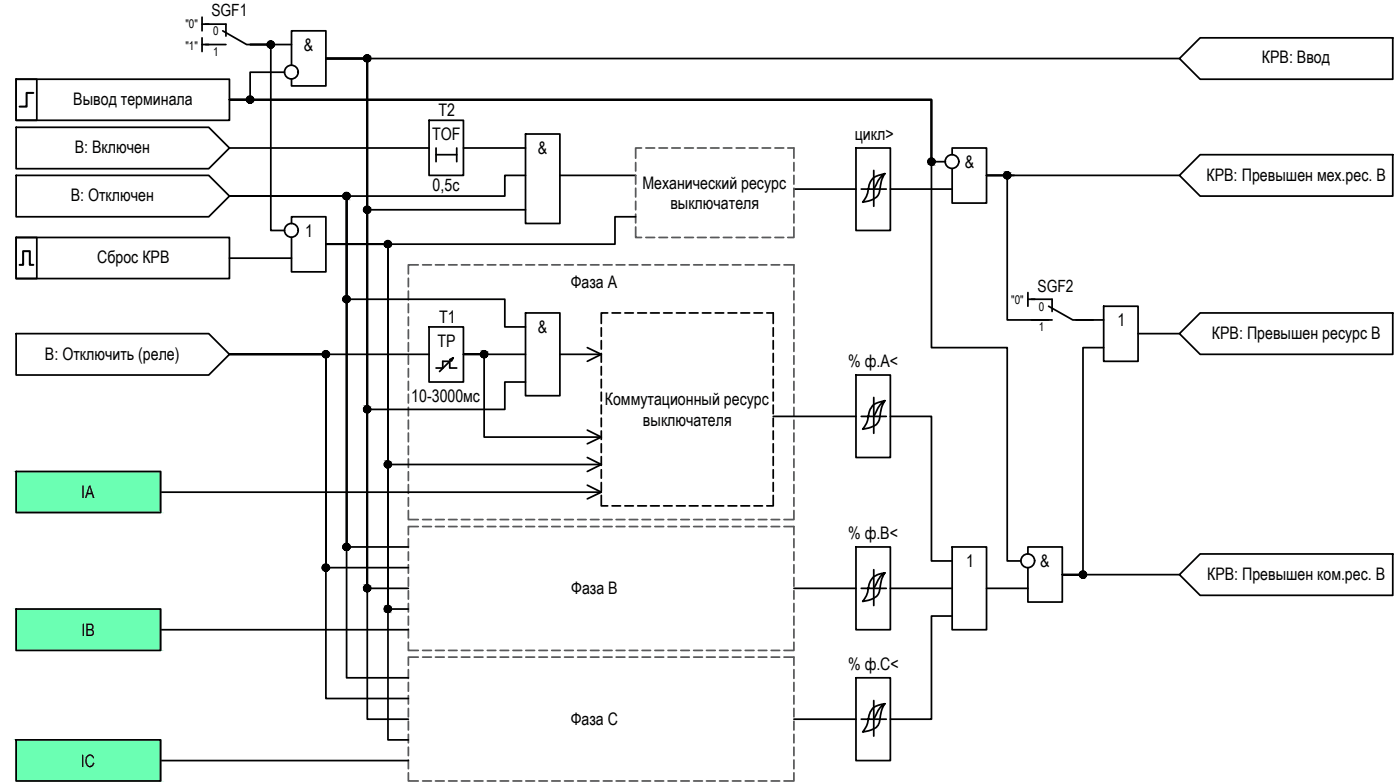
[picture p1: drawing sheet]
<svg xmlns="http://www.w3.org/2000/svg" width="203mm" height="114mm" viewBox="0 0 203 114" stroke-linecap="round" stroke-linejoin="round" font-family="sans-serif">
<!-- layer: 0 -->
<g fill="none" stroke="#58595b" stroke-width=".25">
<path d="M60.8 38.5h-1.5v1.3M61.4 38.5h1.3M63.3 38.5h1.2M65.2 38.5h1.2M67 38.5h1.3M68.9 38.5h1.3M70.8 38.5h1.2M72.7 38.5h1.2M74.5 38.5h1.3M76.4 38.5h1.3M78.3 38.5h1.2M80.2 38.5h1.2"/>
<path d="M82 38.5h1.3M83.9 38.5h1.2M85.8 38.5h1.2M87.6 38.5h1.3M89.5 38.5h1.3M91.4 38.5h1.2M92.3 33v1.5h.9M92.3 23.6v1.2M92.3 25.5v1.2M92.3 27.3v1.3M92.3 29.2v1.3M92.3 31.1v1.3"/>
<path d="M93.2 21.5h-.9v1.5M93.3 38.5h1.2M93.8 34.5h1.3M93.8 21.5h1.3M95.1 38.5h1.3M95.7 34.5h1.3M95.7 21.5h1.3M97 38.5h1.3M97.6 34.5h1.2M97.6 21.5h1.2M98.9 38.5h1.2M99.5 34.5h1.2"/>
<path d="M99.5 21.5h1.2M100.8 38.5h1.2M101.3 34.5h1.3M101.3 21.5h1.3M102.6 38.5h1.3M103.2 34.5h1.3M103.2 21.5h1.3M104.5 38.5h1.3M105.1 34.5h1.2M105.1 21.5h1.2M106.4 38.5h1.2M106.9 34.5h1.3"/>
<path d="M106.9 21.5h1.3M108.3 38.5h1.2M108.9 34.5h1.2M108.9 21.5h1.2M110.2 38.5h1.2M110.7 34.5h1.2M110.7 21.5h1.2M112 38.5h1.3M112.6 34.5h1.2M112.6 21.5h1.2M113.9 38.5h1.4v1.3M114.4 21.5h.9v1.5"/>
<path d="M115.3 33v1.5h-.9M115.3 23.6v1.2M115.3 25.5v1.2M115.3 27.3v1.3M115.3 29.2v1.3M115.3 31.1v1.3M59.3 40.4v1.2M59.3 42.3v1.3M59.3 44.1v1.3M59.3 46.1v1.2M59.3 47.9v1.3M59.3 49.8v1.2"/>
<path d="M59.3 51.7v1.2M59.3 53.5v1.3M59.3 55.4v1.3M59.3 57.3v1.2M59.3 59.2v1.2M115.3 40.4v1.2M115.3 42.3v1.3M115.3 44.1v1.3M115.3 46.1v1.2M115.3 47.9v1.3M115.3 49.8v1.2M115.3 51.7v1.2"/>
<path d="M115.3 53.5v1.3M115.3 55.4v1.3M115.3 57.3v1.2M115.3 59.2v1.2M59.3 74.2v1.3h1.5M59.3 61v1.3M59.3 62.9v1.3M59.3 64.8v1.2M59.3 66.7v1.2M59.3 68.5v1.3M59.3 70.4v1.3M59.3 72.3v1.2"/>
<path d="M59.3 78.3v1.2M60.8 76.5h-1.5v1.2M61.4 75.5h1.3M61.4 76.5h1.3M63.3 75.5h1.2M63.3 76.5h1.2M65.2 75.5h1.2M65.2 76.5h1.2M67 75.5h1.3M67 76.5h1.3M68.9 75.5h1.3M68.9 76.5h1.3"/>
<path d="M70.8 75.5h1.2M70.8 76.5h1.2M72.7 75.5h1.2M72.7 76.5h1.2M74.5 75.5h1.3M74.5 76.5h1.3M76.4 75.5h1.3M76.4 76.5h1.3M78.3 75.5h1.2M78.3 76.5h1.2M80.2 75.5h1.2M80.2 76.5h1.2"/>
<path d="M82 75.5h1.3M82 76.5h1.3M83.9 75.5h1.2M83.9 76.5h1.2M85.8 75.5h1.2M85.8 76.5h1.2M87.6 75.5h1.3M87.6 76.5h1.3M89.5 75.5h1.3M89.5 76.5h1.3M91.4 75.5h1.2M91.4 76.5h1.2"/>
<path d="M93.3 75.5h1.2M93.3 76.5h1.2M95.1 75.5h1.3M95.1 76.5h1.3M97 75.5h1.3M97 76.5h1.3M98.9 75.5h1.2M98.9 76.5h1.2M100.8 75.5h1.2M100.8 76.5h1.2M102.6 75.5h1.3M102.6 76.5h1.3"/>
<path d="M104.5 75.5h1.3M104.5 76.5h1.3M106.4 75.5h1.2M106.4 76.5h1.2M108.3 75.5h1.2M108.3 76.5h1.2M110.2 75.5h1.2M110.2 76.5h1.2M112 75.5h1.3M112 76.5h1.3M113.9 76.5h1.4v1.2M115.3 74.2v1.3h-1.4"/>
<path d="M115.3 61v1.3M115.3 62.9v1.3M115.3 64.8v1.2M115.3 66.7v1.2M115.3 68.5v1.3M115.3 70.4v1.3M115.3 72.3v1.2M115.3 78.3v1.2M59.3 93.3v1.2h1.5M59.3 80.2v1.2M59.3 82v1.3M59.3 83.9v1.3"/>
<path d="M59.3 85.8v1.2M59.3 87.7v1.2M59.3 89.5v1.3M59.3 91.4v1.3M59.3 97.3v1.2M59.3 99.1v1.3M60.8 95.5h-1.5v1.1M61.4 94.5h1.3M61.4 95.5h1.3M63.3 94.5h1.2M63.3 95.5h1.2M65.2 94.5h1.2"/>
<path d="M65.2 95.5h1.2M67 94.5h1.3M67 95.5h1.3M68.9 94.5h1.3M68.9 95.5h1.3M70.8 94.5h1.2M70.8 95.5h1.2M72.7 94.5h1.2M72.7 95.5h1.2M74.5 94.5h1.3M74.5 95.5h1.3M76.4 94.5h1.3"/>
<path d="M76.4 95.5h1.3M78.3 94.5h1.2M78.3 95.5h1.2M80.2 94.5h1.2M80.2 95.5h1.2M82 94.5h1.3M82 95.5h1.3M83.9 94.5h1.2M83.9 95.5h1.2M85.8 94.5h1.2M85.8 95.5h1.2M87.6 94.5h1.3"/>
<path d="M87.6 95.5h1.3M89.5 94.5h1.3M89.5 95.5h1.3M91.4 94.5h1.2M91.4 95.5h1.2M93.3 94.5h1.2M93.3 95.5h1.2M95.1 94.5h1.3M95.1 95.5h1.3M97 94.5h1.3M97 95.5h1.3M98.9 94.5h1.2"/>
<path d="M98.9 95.5h1.2M100.8 94.5h1.2M100.8 95.5h1.2M102.6 94.5h1.3M102.6 95.5h1.3M104.5 94.5h1.3M104.5 95.5h1.3M106.4 94.5h1.2M106.4 95.5h1.2M108.3 94.5h1.2M108.3 95.5h1.2M110.2 94.5h1.2"/>
<path d="M110.2 95.5h1.2M112 94.5h1.3M112 95.5h1.3M113.9 95.5h1.4v1.1M115.3 93.3v1.2h-1.4M115.3 80.2v1.2M115.3 82v1.3M115.3 83.9v1.3M115.3 85.8v1.2M115.3 87.7v1.2M115.3 89.5v1.3M115.3 91.4v1.3"/>
<path d="M115.3 97.3v1.2M115.3 99.1v1.3M59.3 112.3v1.1h1.5M59.3 101v1.3M59.3 102.9v1.2M59.3 104.8v1.2M59.3 106.7v1.2M59.3 108.5v1.3M59.3 110.4v1.3M61.4 113.4h1.3M63.3 113.4h1.2M65.2 113.4h1.2"/>
<path d="M67 113.4h1.3M68.9 113.4h1.3M70.8 113.4h1.2M72.7 113.4h1.2M74.5 113.4h1.3M76.4 113.4h1.3M78.3 113.4h1.2M80.2 113.4h1.2M82 113.4h1.3M83.9 113.4h1.2M85.8 113.4h1.2M87.6 113.4h1.3"/>
<path d="M89.5 113.4h1.3M91.4 113.4h1.2M93.3 113.4h1.2M95.1 113.4h1.3M97 113.4h1.3M98.9 113.4h1.2M100.8 113.4h1.2M102.6 113.4h1.3M104.5 113.4h1.3M106.4 113.4h1.2M108.3 113.4h1.2M110.2 113.4h1.2"/>
<path d="M112 113.4h1.3M115.3 112.3v1.1h-1.4M115.3 101v1.3M115.3 102.9v1.2M115.3 104.8v1.2M115.3 106.7v1.2M115.3 108.5v1.3M115.3 110.4v1.3"/>
</g>
<g fill="none" stroke="#000" stroke-width=".25">
<path d="M2.3 11.5h3v6h-3zM2.3 11.5h31v6h-31zM29.4 2.5v2M29.4 5.5v2M29.4 3.5h.9M29.4 6.5h.9M41.3 10.5h-5v4h-3M42.3 9.5v-5h5v8h-5v-1M42.3 6.5h-6h3v27h2M62.3 17.5h5v8h-5zM76.3 19.5h5v13h-5zM171.3 8.5h-124h6.1v51h19.9v-4h3"/>
<path d="M2.3 34.5h3v6h-3zM33.3 21.5h29M33.3 37.5h9M42.3 32.5v-1h5v8h-5v-5M53.4 30.5h22.9M63.3 21.5v2M63.3 22.5h3.1M66.4 21.5v2M67.3 21.5h9M76.3 25.5h-3v3h-40h17v15h23v4h3M81.3 25.5h11M92.3 31.5h-3v4h-42h9.1v32h30.9"/>
<path d="M115.3 27.5h9M124.3 21.5h5v12h-5zM126.9 24.8v5.2M126.9 27.5h1.8M128.5 25.2l-.4 .8-.3 1.6a1.8 1.8 0 0 1-1.6 1.6l-.9 .2a5 5 0 0 0 1-2.7 1.89 1.89 0 0 1 1.8-1.3l.4-.2-.6 .6-1 1.7h-1.8M129.3 27.5h9M137.3 23.5h-2v-9h-102h102v36h11v31h2M138.3 22.5v-1h5v8h-5v-5M171.3 25.5h-28h3v21h6M33.3 51.5h29M62.3 47.5h5v8h-5zM63.3 53.5h1v-1h1v1h1.1"/>
<path d="M65.3 52.2l.5-.2-.2 .4M65.8 52l-1.9 2M76.3 45.5h5v12h-5zM76.3 51.5h-9h3v12h17M81.3 51.5h6M85.3 50.5l2 1-2 1M87.3 47.6v1.2M87.3 49.5v1.2M87.3 51.3v1.3M87.3 53.2v1.3M87.3 55.1v1.2M87.3 57v1.2"/>
<path d="M87.3 58.8v1.3M88.3 45.5h-1v1.5M88.9 45.5h1.2M90.8 45.5h1.2M92.6 45.5h1.3M94.5 45.5h1.3M96.4 45.5h1.2M98.3 45.5h1.2M100.1 45.5h1.3M102 45.5h1.3M103.9 45.5h1.2M105.8 45.5h1.2"/>
<path d="M107.6 45.5h1.3M109.5 45.5h1.3M111.4 45.5h.9v1.5M112.3 47.6v1.2M112.3 49.5v1.2M112.3 51.3v1.3M112.3 53.2v1.3M112.3 55.1v1.2M112.3 57v1.2M112.3 58.8v1.3M124.3 54.5h5v12h-5zM126.9 57.7v5.2"/>
<path d="M128.5 58.2l-.4 .8-.2 .9a2.08 2.08 0 0 1-.8 1.9l-.9 .4-.9 .1a4 4 0 0 0 1-2.4 1.94 1.94 0 0 1 1.8-1.6l.4-.1-.6 .6-1 1.7h-1.8M149.3 42.5v2M149.3 43.5h1M156.3 46.5h4M160.3 44.5h5v8h-5zM160.3 50.5h-3v33h-3h17M165.3 48.5h6M2.3 68.5h21v6h-21zM23.3 71.5h64M59.3 79.5h-9v-51h-17h17v70h9M85.3 66.5l2 1-2 1M85.3 62.5l2 1-2 1"/>
<path d="M85.3 70.5l2 1-2 1M87.3 72v1.5h1M87.3 60.7v1.3M87.3 62.6v1.2M87.3 64.5v1.2M87.3 66.3v1.3M87.3 68.2v1.3M87.3 70.1v1.3M88.9 73.5h1.2M90.8 73.5h1.2M92.6 73.5h1.3M94.5 73.5h1.3"/>
<path d="M96.4 73.5h1.2M98.3 73.5h1.2M100.1 73.5h1.3M102 73.5h1.3M103.9 73.5h1.2M105.8 73.5h1.2M107.6 73.5h1.3M109.5 73.5h1.3M112.3 72v1.5h-.9M112.3 60.5h12M112.3 60.7v1.3M112.3 62.6v1.2"/>
<path d="M112.3 64.5v1.2M112.3 66.3v1.3M112.3 68.2v1.3M112.3 70.1v1.3M124.3 79.5h5v12h-5zM126.9 60.5h1.8M129.3 60.5h6v21h3M138.3 79.5h5v12h-5zM2.3 88.5h21v6h-21zM23.3 91.5h36M59.3 85.5h-5.9v-77h-6.1h6.1v96h5.9M59.3 88.5h-2.9v-53h-9.1h9.1v72h2.9"/>
<path d="M59.3 82.5h-12v-31h-14h14v50h12M115.3 85.5h9M124.3 98.5h5v12h-5zM126.9 82.8v5.2M126.9 85.5h1.8M128.5 83.2l-.4 .8-.3 1.5a1.8 1.8 0 0 1-1.6 1.7l-.9 .2a4.3 4.3 0 0 0 1-2.5 2.23 2.23 0 0 1 2.2-1.7l-.6 .6-1 1.7h-1.8M129.3 85.5h9M138.3 89.5h-3v15h-6M143.3 85.5h6M149.3 80.5v-1h5v8h-5v-5M2.3 107.5h21v5.9h-21zM23.3 110.5h36"/>
<path d="M115.3 104.5h9M126.9 101.8v5.1M126.9 104.5h1.8M128.5 102.2l-.4 .8-.3 1.6a1.81 1.81 0 0 1-1.6 1.6l-.9 .1a4 4 0 0 0 1-2.4 1.94 1.94 0 0 1 1.8-1.6l.4-.1-.6 .6-1 1.7h-1.8"/>
<circle cx="36.3" cy="14.4" r=".49"/>
<circle cx="39.3" cy="6.4" r=".49"/>
<circle cx="42.3" cy="10.5" r=".99"/>
<circle cx="53.3" cy="8.5" r=".49"/>
<circle cx="42.3" cy="33.5" r=".99"/>
<circle cx="50.3" cy="28.5" r=".49"/>
<circle cx="53.3" cy="30.5" r=".49"/>
<circle cx="56.3" cy="35.4" r=".49"/>
<circle cx="135.3" cy="23.5" r=".49"/>
<circle cx="138.3" cy="23.5" r=".99"/>
<circle cx="146.3" cy="25.5" r=".49"/>
<circle cx="47.3" cy="51.4" r=".49"/>
<circle cx="50.3" cy="43.4" r=".49"/>
<circle cx="53.3" cy="59.5" r=".49"/>
<circle cx="70.3" cy="51.4" r=".49"/>
<circle cx="50.3" cy="79.4" r=".49"/>
<circle cx="56.3" cy="67.5" r=".49"/>
<circle cx="47.3" cy="82.4" r=".49"/>
<circle cx="53.3" cy="85.4" r=".49"/>
<circle cx="56.3" cy="88.4" r=".49"/>
<circle cx="149.3" cy="81.5" r=".99"/>
<circle cx="157.3" cy="83.5" r=".49"/>
</g>
<g fill="#000" stroke="#000" stroke-width=".15">
<path d="M36.3 14h.1zM39.2 7h.3zM39.3 6h.1zM53 8.9h.7zM53.1 8.9h.5zM53.1 8h.5zM53.2 9h.2zM53.3 8h.1zM50.2 28.9h.3zM50.2 28h.3zM50.3 28h.1zM53.1 30.1h.6z"/>
<path d="M53.2 31h.2zM53.3 30h.1zM56.2 36h.2zM56.3 35h.1zM135.2 24h.2zM135.3 23h.1zM146.2 26h.2zM146.3 25h.1zM47.2 52h.3zM47.3 51h.1zM50.1 43.1h.5zM50.2 43h.3z"/>
<path d="M50.2 44h.3zM50.3 43h.1zM53.2 60h.2zM53.3 59h.1zM70.2 52h.3zM70.3 51h.1zM50.2 80h.3zM50.2 79h.3zM50.3 79h.1zM56.2 68h.2zM56.3 67h.1zM47.2 83h.3z"/>
<path d="M47.3 82h.1zM53.1 85.1h.6zM53.2 86h.2zM53.3 85h.1zM56.2 88.9h.2zM56.3 88h.1zM157.2 83.9h.3zM157.2 83h.2z"/>
<path d="M36.3 15h.1zM36.3 15h.1zM36.3 15h.2z"/>
<path d="M36.3 14h.2zM36.3 14h.2z"/>
<path d="M36.3 14h.2zM36.2 14h.3z"/>
<path d="M36.2 14h.3zM36.2 14h.3z"/>
<path d="M36.2 15h.3zM36.2 15h.3z"/>
<path d="M36.1 14h.5zM36.1 14h.5z"/>
<path d="M36.1 14.9h.4zM36.1 14.9l.4 .1z"/>
<path d="M36.1 14l.5 .1zM36 14.1h.6z"/>
<path d="M36.1 14.9h.5zM36.1 14.9h.4z"/>
<path d="M36 14.1h.7zM36 14.1h.7z"/>
<path d="M36 14.9h.6zM36 14.9h.6z"/>
<path d="M36 14.1h.7zM36 14.1h.7z"/>
<path d="M36 14.9h.7zM36 14.9h.7z"/>
<path d="M36 14.9h.7zM36 14.9h.6z"/>
<path d="M36 14.1l.7 .1zM36 14.1l.7 .1z"/>
<path d="M36 14.2h.8zM36 14.2h.8z"/>
<path d="M36 14.8l.7 .1zM36 14.8l.7 .1z"/>
<path d="M35.9 14.2l.9 .1zM35.9 14.2l.9 .1z"/>
<path d="M35.9 14.8h.9zM35.9 14.8h.8z"/>
<path d="M35.9 14.3h.9zM35.9 14.3h.9z"/>
<path d="M35.9 14.3h.9zM35.9 14.3h.9z"/>
<path d="M35.9 14.3l.9 .1zM35.9 14.3l.9 .1z"/>
<path d="M35.9 14.6l.9 .1zM35.9 14.6l.9 .1z"/>
<path d="M35.9 14.7h.9zM35.9 14.7h.9z"/>
<path d="M35.9 14.7h.9zM35.9 14.7l.9 .1z"/>
<path d="M35.9 14.4h.9zM35.9 14.4h.9z"/>
<path d="M35.8 14.4l1 .1zM35.8 14.4l1 .1z"/>
<path d="M35.8 14.5h1zM35.8 14.5h1z"/>
<path d="M35.8 14.5l1 .1v-.1zM35.8 14.5l1 .1h-.9z"/>
<path d="M35.9 14.6h.9zM35.9 14.6h.9z"/>
<path d="M39.3 6h.2zM39.2 6h.3z"/>
<path d="M39.3 7h.1zM39.2 7h.2z"/>
<path d="M39.2 6h.3zM39.2 6h.3z"/>
<path d="M39.2 6h.4zM39.2 6h.4z"/>
<path d="M39.2 7h.3zM39.2 7h.3z"/>
<path d="M39.1 6h.5zM39.1 6h.5z"/>
<path d="M39.1 6.9h.5zM39.1 6.9l.4 .1z"/>
<path d="M39.1 6l.5 .1zM39.1 6l.5 .1z"/>
<path d="M39.1 6.9h.5zM39.1 6.9h.5z"/>
<path d="M39 6.1h.7zM39 6.1h.7z"/>
<path d="M39 6.9h.6zM39 6.9h.6z"/>
<path d="M39 6.9h.7zM39 6.9h.7z"/>
<path d="M39 6.9h.7zM39 6.9h.6z"/>
<path d="M39 6.1h.7zM39 6.1h.7z"/>
<path d="M39 6.1l.7 .1zM39 6.1l.7 .1z"/>
<path d="M39 6.2h.8zM39 6.2h.8z"/>
<path d="M39 6.8l.7 .1zM39 6.8l.7 .1z"/>
<path d="M38.9 6.2l.9 .1zM38.9 6.2l.9 .1z"/>
<path d="M38.9 6.3h.9zM38.9 6.3h.9z"/>
<path d="M38.9 6.7l.9 .1zM38.9 6.7l.9 .1z"/>
<path d="M38.9 6.8h.9zM38.9 6.8h.8z"/>
<path d="M38.9 6.3h.9zM38.9 6.3h.9z"/>
<path d="M38.9 6.3l.9 .1zM38.9 6.3l.9 .1z"/>
<path d="M38.9 6.6l.9 .1zM38.9 6.6l.9 .1z"/>
<path d="M38.9 6.7h.9zM38.9 6.7h.9z"/>
<path d="M38.8 6.4h1zM38.8 6.4h1z"/>
<path d="M38.8 6.4l1 .1zM38.8 6.4l1 .1z"/>
<path d="M38.8 6.5l1 .1v-.1zM38.8 6.5l1 .1h-1z"/>
<path d="M38.8 6.6h1zM38.8 6.6h1z"/>
<path d="M38.8 6.6h1zM38.8 6.6h1z"/>
<path d="M53.2 9h.2zM53.3 9h.1z"/>
<path d="M53.3 8h.1zM53.2 8h.2z"/>
<path d="M53.2 8h.3zM53.2 8h.3z"/>
<path d="M53.2 8h.4zM53.1 8h.5zM53.1 8h.5z"/>
<path d="M53.2 9h.3zM53.2 9h.2z"/>
<path d="M53.1 8l.6 .1zM53.1 8l.6 .1z"/>
<path d="M53.1 8.9h.5zM53.1 8.9l.4 .1z"/>
<path d="M53.1 8.1h.6zM53.1 8.1h.6z"/>
<path d="M53 8.1l.7 .1zM53 8.1l.7 .1z"/>
<path d="M53.1 8.9h.6zM53.1 8.9h.5zM53.1 8.9h.5z"/>
<path d="M53 8.2h.7zM52.9 8.2h.8z"/>
<path d="M53 8.8h.7zM53 8.8l.7 .1zM53 8.9h.7z"/>
<path d="M52.9 8.2h.9zM52.9 8.2h.9z"/>
<path d="M52.9 8.8h.8zM52.9 8.8h.8z"/>
<path d="M52.9 8.2h.9zM52.9 8.2h.9z"/>
<path d="M52.9 8.2l.9 .1zM52.9 8.2l.9 .1z"/>
<path d="M52.9 8.7l.9 .1zM52.9 8.7l.9 .1z"/>
<path d="M52.9 8.8h.9zM52.9 8.8h.8z"/>
<path d="M52.9 8.3h.9zM52.9 8.3h.9z"/>
<path d="M52.8 8.3l1 .1zM52.8 8.3l1 .1z"/>
<path d="M52.8 8.4l1 .1v-.1zM52.8 8.4l1 .1h-1z"/>
<path d="M52.8 8.5h1zM52.8 8.5h1z"/>
<path d="M52.8 8.5h1zM52.8 8.5h1z"/>
<path d="M52.8 8.5l1 .1zM52.8 8.5l1 .1z"/>
<path d="M52.8 8.6h1zM52.8 8.6h1z"/>
<path d="M52.8 8.6l1 .1zM52.8 8.6l1 .1z"/>
<path d="M52.9 8.7h.9zM52.9 8.7h.9z"/>
<path d="M50.2 28.9l.2 .1zM50.3 29h.1z"/>
<path d="M50.3 28h.2zM50.3 28h.2zM50.2 28h.3z"/>
<path d="M50.2 28h.4zM50.1 28h.5z"/>
<path d="M50.1 28l.5 .1zM50.1 28l.5 .1z"/>
<path d="M50.1 28.9h.5zM50.1 28.9h.4zM50.2 28.9h.3z"/>
<path d="M50.1 28.1h.5zM50.1 28.1h.5z"/>
<path d="M50.1 28.9h.5zM50.1 28.9h.5z"/>
<path d="M50.1 28.1h.5zM50 28.1h.6z"/>
<path d="M50 28.1h.7zM50 28.1h.7z"/>
<path d="M50 28.9h.6zM50 28.9h.6z"/>
<path d="M50.1 28.9h.5zM50.1 28.9h.5z"/>
<path d="M50 28.1l.7 .1zM50 28.1l.7 .1z"/>
<path d="M50 28.8h.7zM50 28.8l.6 .1z"/>
<path d="M50 28.2h.8zM50 28.2h.8z"/>
<path d="M50 28.8h.7zM50 28.8h.7z"/>
<path d="M49.9 28.2l.9 .1zM49.9 28.2l.9 .1z"/>
<path d="M49.9 28.3h.9zM49.9 28.3h.9z"/>
<path d="M49.9 28.7h.9zM49.9 28.7h.9z"/>
<path d="M49.9 28.7h.9zM49.9 28.7l.8 .1z"/>
<path d="M49.9 28.3l.9 .1zM49.9 28.3l.9 .1z"/>
<path d="M49.8 28.4h1zM49.8 28.4h1z"/>
<path d="M49.8 28.4h1.1zM49.8 28.4h1.1z"/>
<path d="M49.8 28.6h1zM49.8 28.6h1z"/>
<path d="M49.8 28.6l1 .1zM49.8 28.6l1 .1z"/>
<path d="M49.9 28.7h.9zM49.9 28.7h.9z"/>
<path d="M49.8 28.4l1.1 .1zM49.8 28.4l1.1 .1z"/>
<path d="M49.8 28.5h1.1zM49.8 28.5h1.1z"/>
<path d="M49.8 28.5h1.1zM49.8 28.5l1 .1z"/>
<path d="M53.2 31h.2zM53.3 31h.1z"/>
<path d="M53.3 30h.1zM53.2 30h.2z"/>
<path d="M53.2 30h.3zM53.2 30h.3z"/>
<path d="M53.2 30h.4zM53.1 30h.5z"/>
<path d="M53.2 30.9h.3zM53.2 30.9l.2 .1z"/>
<path d="M53.1 30h.5zM53.1 30h.5z"/>
<path d="M53.1 30l.6 .1zM53.1 30l.6 .1zM53 30.1h.7z"/>
<path d="M53.1 30.9h.5zM53.1 30.9h.5z"/>
<path d="M53.1 30.9h.5zM53.1 30.9h.4z"/>
<path d="M53 30.1h.7zM53 30.1h.7z"/>
<path d="M53 30.9h.7zM53 30.9h.7z"/>
<path d="M53.1 30.9h.6zM53.1 30.9h.5z"/>
<path d="M53 30.1l.7 .1zM53 30.1l.7 .1z"/>
<path d="M53 30.8h.7zM53 30.8l.7 .1z"/>
<path d="M52.9 30.2h.9zM52.9 30.2h.9z"/>
<path d="M52.9 30.8h.8zM52.9 30.8h.8z"/>
<path d="M52.9 30.2l.9 .1zM52.9 30.2l.9 .1z"/>
<path d="M52.9 30.3h.9zM52.9 30.3h.9z"/>
<path d="M52.9 30.7l.9 .1zM52.9 30.7l.9 .1z"/>
<path d="M52.9 30.8h.9zM52.9 30.8h.8z"/>
<path d="M52.9 30.3h.9zM52.9 30.3h.9z"/>
<path d="M52.8 30.3l1 .1zM52.8 30.3l1 .1z"/>
<path d="M52.8 30.4h1zM52.8 30.4h1z"/>
<path d="M52.8 30.4l1 .1zM52.8 30.4l1 .1z"/>
<path d="M52.8 30.5h1zM52.8 30.5h1z"/>
<path d="M52.8 30.5l1 .1zM52.8 30.5l1 .1z"/>
<path d="M52.8 30.6h1zM52.8 30.6h1h-1z"/>
<path d="M52.8 30.6l1 .1zM52.8 30.6l1 .1z"/>
<path d="M52.9 30.7h.9zM52.9 30.7h.9z"/>
<path d="M56.2 36h.2zM56.3 36h.1z"/>
<path d="M56.3 35h.1zM56.2 35h.2z"/>
<path d="M56.2 35h.3zM56.2 35h.3z"/>
<path d="M56.2 35h.3zM56.2 35h.3z"/>
<path d="M56.2 35.9h.3zM56.2 35.9l.2 .1z"/>
<path d="M56.1 35h.5zM56.1 35h.5z"/>
<path d="M56.1 35.9h.4zM56.1 35.9h.4z"/>
<path d="M56.1 35l.5 .1zM56.1 35l.5 .1z"/>
<path d="M56.1 35.9h.5zM56.1 35.9h.4z"/>
<path d="M56.1 35.1h.6zM56 35.1h.7z"/>
<path d="M56.1 35.9h.5zM56.1 35.9h.5z"/>
<path d="M56 35.1h.7zM56 35.1h.7z"/>
<path d="M56 35.8h.7zM56 35.8l.6 .1z"/>
<path d="M56 35.1l.7 .1zM56 35.1l.7 .1z"/>
<path d="M56 35.8h.7zM56 35.8h.7z"/>
<path d="M55.9 35.2h.8zM55.9 35.2h.8z"/>
<path d="M55.9 35.2l.9 .1zM55.9 35.2l.9 .1z"/>
<path d="M55.9 35.8h.8zM55.9 35.8h.8z"/>
<path d="M55.9 35.8h.8zM55.9 35.8h.8z"/>
<path d="M55.9 35.3h.9zM55.9 35.3h.9z"/>
<path d="M55.9 35.3h.9zM55.9 35.3h.9z"/>
<path d="M55.9 35.7h.9zM55.9 35.7h.9z"/>
<path d="M55.9 35.7h.9zM55.9 35.7l.8 .1z"/>
<path d="M55.9 35.3l.9 .1zM55.9 35.3l.9 .1z"/>
<path d="M55.9 35.4h.9zM55.9 35.4h.9z"/>
<path d="M55.9 35.4l.9 .1zM55.9 35.4l.9 .1z"/>
<path d="M55.9 35.5h.9zM55.9 35.5h.9z"/>
<path d="M55.9 35.5l.9 .1v-.1zM55.9 35.5l.9 .1h-.9z"/>
<path d="M55.9 35.6h.9zM55.9 35.6h.9z"/>
<path d="M55.9 35.6h.9zM55.9 35.6l.9 .1z"/>
<path d="M135.2 24h.2zM135.3 24h.1z"/>
<path d="M135.3 23h.1zM135.2 23h.2z"/>
<path d="M135.2 23h.3zM135.2 23h.3z"/>
<path d="M135.2 23h.3zM135.1 23h.4z"/>
<path d="M135.2 24h.3zM135.2 24h.2z"/>
<path d="M135.1 23l.5 .1zM135.1 23l.5 .1z"/>
<path d="M135.1 24h.4zM135.1 24h.4z"/>
<path d="M135.1 23.1h.5zM135.1 23.1h.5z"/>
<path d="M135.1 23.9h.5zM135.1 23.9l.4 .1z"/>
<path d="M135.1 23.1h.6zM135.1 23.1h.6z"/>
<path d="M135.1 23.9h.5zM135.1 23.9h.5z"/>
<path d="M135 23.1h.7zM135 23.1h.7z"/>
<path d="M135 23.9h.7zM135 23.9h.6z"/>
<path d="M135 23.1l.7 .1zM135 23.1l.7 .1z"/>
<path d="M135 23.8h.7zM135 23.8l.7 .1z"/>
<path d="M134.9 23.2h.8zM134.9 23.2h.8z"/>
<path d="M134.9 23.2l.9 .1zM134.9 23.2l.9 .1z"/>
<path d="M134.9 23.7l.8 .1zM134.9 23.7l.8 .1z"/>
<path d="M134.9 23.8h.8zM134.9 23.8h.8z"/>
<path d="M134.9 23.3h.9zM134.9 23.3h.9z"/>
<path d="M134.9 23.3l.9 .1zM134.9 23.3l.9 .1z"/>
<path d="M134.9 23.7h.9zM134.9 23.7h.9z"/>
<path d="M134.9 23.7h.9zM134.9 23.7h.8z"/>
<path d="M134.8 23.4h1zM134.8 23.4h1z"/>
<path d="M134.8 23.4h1zM134.8 23.4h1z"/>
<path d="M134.8 23.4l1 .1zM134.8 23.4l1 .1z"/>
<path d="M134.8 23.5h1zM134.8 23.5h1z"/>
<path d="M134.8 23.5l1 .1zM134.8 23.5l1 .1z"/>
<path d="M134.8 23.6h1zM134.8 23.6h1z"/>
<path d="M134.8 23.6h1zM134.8 23.6l1 .1z"/>
<path d="M146.2 26h.2zM146.3 26h.1z"/>
<path d="M146.3 25h.1zM146.3 25h.1z"/>
<path d="M146.2 25h.3zM146.1 25h.4z"/>
<path d="M146.1 25h.4zM146.1 25h.4z"/>
<path d="M146.1 25.9h.4zM146.1 25.9l.3 .1z"/>
<path d="M146.1 25l.5 .1zM146.1 25l.5 .1z"/>
<path d="M146.1 25.9h.4zM146.1 25.9h.4z"/>
<path d="M146.1 25.1h.5zM146.1 25.1h.5z"/>
<path d="M146.1 25.9h.5zM146.1 25.9h.4z"/>
<path d="M146 25.9h.6zM146 25.9h.6z"/>
<path d="M146 25.1h.7zM146 25.1h.7z"/>
<path d="M146 25.1h.7zM146 25.1h.7z"/>
<path d="M146 25.9h.7zM146 25.9h.6z"/>
<path d="M146 25.1l.7 .1zM145.9 25.2h.8z"/>
<path d="M145.9 25.2h.8zM145.9 25.2h.8z"/>
<path d="M145.9 25.8h.8zM145.9 25.8h.8z"/>
<path d="M146 25.8h.7zM146 25.8l.7 .1z"/>
<path d="M145.9 25.2l.9 .1zM145.9 25.2l.9 .1z"/>
<path d="M145.9 25.8h.8zM145.9 25.8h.8z"/>
<path d="M145.9 25.3h.9zM145.9 25.3h.9z"/>
<path d="M145.9 25.3l.9 .1zM145.9 25.3l.9 .1z"/>
<path d="M145.9 25.7h.9zM145.9 25.7h.9z"/>
<path d="M145.9 25.7h.9zM145.9 25.7l.8 .1z"/>
<path d="M145.9 25.4h.9zM145.9 25.4h.9z"/>
<path d="M145.9 25.4h.9zM145.9 25.4h.9z"/>
<path d="M145.8 25.4l1 .1zM145.8 25.4l1 .1z"/>
<path d="M145.8 25.5h1zM145.8 25.5h1z"/>
<path d="M145.8 25.5l1 .1zM145.8 25.5l1 .1z"/>
<path d="M145.9 25.6h.9zM145.9 25.6h.9z"/>
<path d="M145.9 25.6l.9 .1v-.1zM145.9 25.6l.9 .1h-.9z"/>
<path d="M47.3 51h.2zM47.3 51h.2z"/>
<path d="M47.3 52h.1zM47.2 52h.2z"/>
<path d="M47.2 51h.3zM47.2 51h.3z"/>
<path d="M47.2 51h.4zM47.1 51h.5z"/>
<path d="M47.2 51.9h.3zM47.2 51.9l.3 .1z"/>
<path d="M47.1 51h.5zM47.1 51h.5z"/>
<path d="M47.1 51.9h.5zM47.1 51.9h.4z"/>
<path d="M47.1 51l.5 .1zM47.1 51l.5 .1z"/>
<path d="M47.1 51.9h.5zM47.1 51.9h.5z"/>
<path d="M47 51.1h.7zM47 51.1h.7z"/>
<path d="M47 51.9h.6zM47 51.9h.6z"/>
<path d="M47 51.1h.7zM47 51.1h.7z"/>
<path d="M47 51.1l.7 .1zM47 51.1l.7 .1z"/>
<path d="M47 51.8l.7 .1zM47 51.8l.7 .1z"/>
<path d="M47 51.9h.7zM47 51.9h.6z"/>
<path d="M47 51.2h.8zM47 51.2h.8z"/>
<path d="M47 51.8h.7zM47 51.8h.7z"/>
<path d="M46.9 51.2l.9 .1zM46.9 51.2l.9 .1z"/>
<path d="M46.9 51.3h.9zM46.9 51.3h.9z"/>
<path d="M46.9 51.7l.9 .1zM46.9 51.7l.9 .1z"/>
<path d="M46.9 51.8h.9zM46.9 51.8h.8z"/>
<path d="M46.9 51.3h.9zM46.9 51.3h.9z"/>
<path d="M46.9 51.3l1 .1zM46.8 51.4h1.1z"/>
<path d="M46.9 51.6l.9 .1zM46.9 51.6l.9 .1z"/>
<path d="M46.9 51.7h.9zM46.9 51.7h.9z"/>
<path d="M46.8 51.4h1.1zM46.8 51.4h1.1z"/>
<path d="M46.8 51.4l1.1 .1zM46.8 51.4l1.1 .1z"/>
<path d="M46.8 51.5h1.1zM46.8 51.5h1.1z"/>
<path d="M46.8 51.5l1.1 .1zM46.8 51.5l1.1 .1z"/>
<path d="M46.8 51.6h1h.1zM46.8 51.6h1h-.9z"/>
<path d="M50.2 44h.2zM50.3 44h.1z"/>
<path d="M50.3 43h.2zM50.2 43h.3zM50.2 43h.3z"/>
<path d="M50.2 43h.4zM50.2 43h.4z"/>
<path d="M50.2 43.9l.3 .1zM50.2 43.9l.3 .1z"/>
<path d="M50.1 43h.5zM50.1 43h.5z"/>
<path d="M50.1 43.9h.5zM50.1 43.9h.4z"/>
<path d="M50.1 43l.5 .1zM50.1 43l.5 .1zM50 43.1h.6z"/>
<path d="M50.1 43.9h.5zM50.1 43.9h.5z"/>
<path d="M50 43.1h.7zM50 43.1h.7z"/>
<path d="M50 43.9h.6zM50 43.9h.6z"/>
<path d="M50.1 43.9h.5zM50.1 43.9h.5z"/>
<path d="M50 43.1l.7 .1zM50 43.1l.7 .1z"/>
<path d="M50 43.8h.7zM50 43.8h.7z"/>
<path d="M50 43.8h.7zM50 43.8l.6 .1z"/>
<path d="M50 43.2h.8zM50 43.2h.8z"/>
<path d="M49.9 43.2l.9 .1zM49.9 43.2l.9 .1z"/>
<path d="M49.9 43.3h.9zM49.9 43.3h.9z"/>
<path d="M49.9 43.7l.9 .1zM49.9 43.7l.9 .1z"/>
<path d="M49.9 43.8h.9zM49.9 43.8h.8z"/>
<path d="M49.9 43.3h.9zM49.9 43.3h.9z"/>
<path d="M49.8 43.3l1 .1zM49.8 43.3l1 .1z"/>
<path d="M49.8 43.4h1.1zM49.8 43.4h1.1z"/>
<path d="M49.8 43.6h1zM49.8 43.6h1h-1z"/>
<path d="M49.8 43.6l1 .1zM49.8 43.6l1 .1z"/>
<path d="M49.9 43.7h.9zM49.9 43.7h.9z"/>
<path d="M49.8 43.4l1.1 .1zM49.8 43.4l1.1 .1z"/>
<path d="M49.8 43.5h1.1zM49.8 43.5h1.1z"/>
<path d="M49.8 43.5h1.1zM49.8 43.5l1 .1z"/>
<path d="M53.2 60h.2zM53.3 60h.1z"/>
<path d="M53.3 59h.1zM53.3 59h.1z"/>
<path d="M53.2 59h.3zM53.2 59h.3z"/>
<path d="M53.2 59h.4zM53.1 59h.5z"/>
<path d="M53.2 59.9h.3zM53.2 59.9l.2 .1z"/>
<path d="M53.1 59h.5zM53.1 59h.5z"/>
<path d="M53.1 59h.6zM53.1 59h.6z"/>
<path d="M53.1 59.9h.5zM53.1 59.9h.5z"/>
<path d="M53.1 59.9h.5zM53.1 59.9h.4z"/>
<path d="M53.1 59l.6 .1zM53.1 59l.6 .1z"/>
<path d="M53 59.1h.7zM53 59.1h.7z"/>
<path d="M53 59.9h.7zM53 59.9h.7z"/>
<path d="M53.1 59.9h.6zM53.1 59.9h.5z"/>
<path d="M53 59.1l.7 .1zM53 59.1l.7 .1z"/>
<path d="M53 59.8h.7zM53 59.8l.7 .1z"/>
<path d="M52.9 59.2h.9zM52.9 59.2h.9z"/>
<path d="M52.9 59.8h.8zM52.9 59.8h.9z"/>
<path d="M52.9 59.8h.8zM52.9 59.8h.8z"/>
<path d="M52.9 59.2l.9 .1zM52.9 59.2l.9 .1z"/>
<path d="M52.9 59.3h.9zM52.9 59.3h.9z"/>
<path d="M52.9 59.7l.9 .1zM52.9 59.7l.9 .1z"/>
<path d="M52.9 59.3h.9zM52.9 59.3h.9z"/>
<path d="M52.8 59.3l1 .1zM52.8 59.3l1 .1z"/>
<path d="M52.8 59.4h1zM52.8 59.4h1z"/>
<path d="M52.8 59.4l1 .1zM52.8 59.4l1 .1z"/>
<path d="M52.8 59.5h1zM52.8 59.5h1z"/>
<path d="M52.8 59.5l1 .1zM52.8 59.5l1 .1z"/>
<path d="M52.8 59.6h1zM52.8 59.6h1z"/>
<path d="M52.8 59.6l1 .1v-.1zM52.8 59.6l1 .1h-.9z"/>
<path d="M52.9 59.7h.9zM52.9 59.7h.9z"/>
<path d="M70.3 51h.2zM70.3 51h.2z"/>
<path d="M70.3 52h.1zM70.2 52h.2z"/>
<path d="M70.2 51h.3zM70.2 51h.3z"/>
<path d="M70.2 51h.3zM70.1 51h.4z"/>
<path d="M70.2 51.9h.3zM70.2 51.9l.3 .1z"/>
<path d="M70.1 51h.5zM70.1 51h.5z"/>
<path d="M70.1 51.9h.4zM70.1 51.9h.4z"/>
<path d="M70.1 51l.5 .1zM70.1 51l.5 .1z"/>
<path d="M70.1 51.9h.5zM70.1 51.9h.4z"/>
<path d="M70 51.1h.7zM70 51.1h.7z"/>
<path d="M70 51.9h.6zM70 51.9h.6z"/>
<path d="M70 51.1h.7zM70 51.1h.7z"/>
<path d="M70 51.9h.7zM70 51.9h.6z"/>
<path d="M70 51.1l.7 .1zM70 51.1l.7 .1z"/>
<path d="M69.9 51.2h.9zM69.9 51.2h.9z"/>
<path d="M69.9 51.8h.8zM69.9 51.8h.8z"/>
<path d="M70 51.8h.7zM70 51.8l.7 .1z"/>
<path d="M69.9 51.2l.9 .1zM69.9 51.2l.9 .1z"/>
<path d="M69.9 51.8h.9zM69.9 51.8h.8z"/>
<path d="M69.9 51.3h.9zM69.9 51.3h.9z"/>
<path d="M69.9 51.3h.9zM69.9 51.3h.9z"/>
<path d="M69.9 51.3l.9 .1zM69.9 51.3l.9 .1z"/>
<path d="M69.9 51.6l.9 .1zM69.9 51.6l.9 .1z"/>
<path d="M69.9 51.7h.9zM69.9 51.7h.9z"/>
<path d="M69.9 51.7h.9zM69.9 51.7l.9 .1z"/>
<path d="M69.9 51.4h.9zM69.9 51.4h.9z"/>
<path d="M69.8 51.4l1 .1zM69.8 51.4l1 .1z"/>
<path d="M69.8 51.5h1zM69.8 51.5h1z"/>
<path d="M69.8 51.5l1 .1zM69.8 51.5l1 .1z"/>
<path d="M69.9 51.6h.9zM69.9 51.6h.9h-.9z"/>
<path d="M50.2 80h.2zM50.3 80h.1z"/>
<path d="M50.3 79h.2zM50.2 79h.3zM50.2 79h.3z"/>
<path d="M50.2 79h.4zM50.2 79h.4z"/>
<path d="M50.1 79h.5zM50.1 79h.5z"/>
<path d="M50.1 79.9h.5zM50.1 79.9l.4 .1zM50.2 80h.3z"/>
<path d="M50.1 79l.5 .1zM50.1 79l.5 .1z"/>
<path d="M50.1 79.9h.5zM50.1 79.9h.5z"/>
<path d="M50.1 79.1h.5zM50 79.1h.6z"/>
<path d="M50 79.1h.7zM50 79.1h.7z"/>
<path d="M50 79.8l.6 .1zM50 79.8l.6 .1z"/>
<path d="M50.1 79.9h.5zM50.1 79.9h.5z"/>
<path d="M50 79.1l.7 .1zM50 79.1l.7 .1z"/>
<path d="M50 79.8h.7zM50 79.8h.6z"/>
<path d="M50 79.2h.8zM50 79.2h.8z"/>
<path d="M50 79.8h.7zM50 79.8h.7z"/>
<path d="M49.9 79.2h.9zM49.9 79.2h.9z"/>
<path d="M49.9 79.2l.9 .1zM49.9 79.2l.9 .1z"/>
<path d="M49.9 79.7h.9zM49.9 79.7h.9z"/>
<path d="M49.9 79.7h.9zM49.9 79.7l.8 .1z"/>
<path d="M49.9 79.3h.9zM49.9 79.3h.9z"/>
<path d="M49.8 79.3l1 .1zM49.8 79.3l1 .1z"/>
<path d="M49.8 79.4h1.1zM49.8 79.4h1.1z"/>
<path d="M49.8 79.6h1zM49.8 79.6h1z"/>
<path d="M49.8 79.6l1 .1zM49.8 79.6l1 .1z"/>
<path d="M49.9 79.7h.9zM49.9 79.7h.9z"/>
<path d="M49.8 79.4l1.1 .1zM49.8 79.4l1.1 .1z"/>
<path d="M49.8 79.5h1.1zM49.8 79.5h1.1h-1.1z"/>
<path d="M49.8 79.5h1.1zM49.8 79.5l1 .1z"/>
<path d="M56.2 68h.2zM56.3 68h.1z"/>
<path d="M56.3 67h.1zM56.3 67h.1z"/>
<path d="M56.2 67h.3zM56.2 67h.3z"/>
<path d="M56.2 67h.3zM56.1 67h.4z"/>
<path d="M56.2 67.9h.3zM56.2 67.9l.2 .1z"/>
<path d="M56.1 67h.5zM56.1 67h.5z"/>
<path d="M56.1 67.9h.4zM56.1 67.9h.4z"/>
<path d="M56.1 67h.5zM56.1 67h.5z"/>
<path d="M56.1 67.9h.5zM56.1 67.9h.4z"/>
<path d="M56.1 67l.6 .1zM56.1 67l.6 .1z"/>
<path d="M56.1 67.9h.5zM56.1 67.9h.5z"/>
<path d="M56 67.1h.7zM56 67.1h.7z"/>
<path d="M56 67.9h.7zM56 67.9h.6z"/>
<path d="M56 67.1l.7 .1zM56 67.1l.7 .1z"/>
<path d="M56 67.8h.7zM56 67.8l.7 .1z"/>
<path d="M55.9 67.2h.8zM55.9 67.2h.8z"/>
<path d="M55.9 67.2l.9 .1zM55.9 67.2l.9 .1z"/>
<path d="M55.9 67.7l.8 .1zM55.9 67.7l.8 .1z"/>
<path d="M55.9 67.8h.8zM55.9 67.8h.8z"/>
<path d="M55.9 67.3h.9zM55.9 67.3h.9z"/>
<path d="M55.9 67.3h.9zM55.9 67.3h.9z"/>
<path d="M55.9 67.6l.9 .1zM55.9 67.6l.9 .1z"/>
<path d="M55.9 67.7h.9zM55.9 67.7h.8z"/>
<path d="M55.9 67.3l.9 .1zM55.9 67.3l.9 .1z"/>
<path d="M55.9 67.4h.9zM55.9 67.4h.9z"/>
<path d="M55.9 67.4l.9 .1zM55.9 67.4l.9 .1z"/>
<path d="M55.9 67.5h.9zM55.9 67.5h.9z"/>
<path d="M55.9 67.5l.9 .1zM55.9 67.5l.9 .1z"/>
<path d="M55.9 67.6h.9zM55.9 67.6h.9z"/>
<path d="M55.9 67.6h.9zM55.9 67.6h.9z"/>
<path d="M47.3 82h.2zM47.2 82h.3z"/>
<path d="M47.3 83h.1zM47.2 83h.2z"/>
<path d="M47.2 82h.3zM47.2 82h.3z"/>
<path d="M47.2 82h.4zM47.2 82h.4z"/>
<path d="M47.2 82.9h.3zM47.2 82.9l.3 .1z"/>
<path d="M47.1 82h.5zM47.1 82h.5z"/>
<path d="M47.1 82.9h.5zM47.1 82.9h.4z"/>
<path d="M47.1 82l.5 .1zM47.1 82l.5 .1z"/>
<path d="M47.1 82.9h.5zM47.1 82.9h.5z"/>
<path d="M47 82.1h.7zM47 82.1h.7z"/>
<path d="M47 82.9h.6zM47 82.9h.6z"/>
<path d="M47 82.1h.7zM47 82.1h.7z"/>
<path d="M47 82.1l.7 .1zM47 82.1l.7 .1z"/>
<path d="M47 82.8h.7zM47 82.8h.7z"/>
<path d="M47 82.8h.7zM47 82.8h.7z"/>
<path d="M47 82.8h.7zM47 82.8l.6 .1z"/>
<path d="M47 82.2h.8zM47 82.2h.8z"/>
<path d="M46.9 82.2h.9zM46.9 82.2h.9z"/>
<path d="M46.9 82.2l.9 .1zM46.9 82.2l.9 .1z"/>
<path d="M46.9 82.7l.9 .1zM46.9 82.7l.9 .1z"/>
<path d="M46.9 82.8h.9zM46.9 82.8h.8z"/>
<path d="M46.9 82.3h.9zM46.9 82.3h.9z"/>
<path d="M46.9 82.3l1 .1zM46.8 82.4h1.1z"/>
<path d="M46.9 82.6l.9 .1zM46.9 82.6l.9 .1z"/>
<path d="M46.9 82.7h.9zM46.9 82.7h.9z"/>
<path d="M46.8 82.4h1.1zM46.8 82.4h1.1z"/>
<path d="M46.8 82.4l1.1 .1zM46.8 82.4l1.1 .1z"/>
<path d="M46.8 82.5h1.1zM46.8 82.5h1.1z"/>
<path d="M46.8 82.5l1.1 .1v-.1zM46.8 82.5l1.1 .1h-1.1z"/>
<path d="M46.8 82.6h1.1zM46.8 82.6h1z"/>
<path d="M53.2 86h.2zM53.3 86h.1z"/>
<path d="M53.3 85h.1zM53.3 85h.1z"/>
<path d="M53.2 85h.3zM53.2 85h.3z"/>
<path d="M53.2 85h.4zM53.1 85h.5z"/>
<path d="M53.2 85.9h.3zM53.2 85.9l.2 .1z"/>
<path d="M53.1 85h.5zM53.1 85h.5z"/>
<path d="M53.1 85l.6 .1zM53.1 85l.6 .1zM53 85.1h.7z"/>
<path d="M53.1 85.9h.5zM53.1 85.9h.5z"/>
<path d="M53.1 85.9h.5zM53.1 85.9h.4z"/>
<path d="M53 85.1h.7zM53 85.1h.7z"/>
<path d="M53 85.8l.7 .1zM53 85.8l.7 .1z"/>
<path d="M53.1 85.9h.6zM53.1 85.9h.5z"/>
<path d="M53 85.1l.7 .1zM53 85.1l.7 .1z"/>
<path d="M53 85.8h.7zM53 85.8h.7z"/>
<path d="M52.9 85.2h.9zM52.9 85.2h.9z"/>
<path d="M52.9 85.8h.8zM52.9 85.8h.9z"/>
<path d="M52.9 85.8h.8zM52.9 85.8h.8z"/>
<path d="M52.9 85.2l.9 .1zM52.9 85.2l.9 .1z"/>
<path d="M52.9 85.3h.9zM52.9 85.3h.9z"/>
<path d="M52.9 85.7l.9 .1zM52.9 85.7l.9 .1z"/>
<path d="M52.9 85.3h.9zM52.9 85.3h.9z"/>
<path d="M52.8 85.3l1 .1zM52.8 85.3l1 .1z"/>
<path d="M52.8 85.4h1zM52.8 85.4h1z"/>
<path d="M52.8 85.4l1 .1zM52.8 85.4l1 .1z"/>
<path d="M52.8 85.5h1zM52.8 85.5h1z"/>
<path d="M52.8 85.5h1zM52.8 85.5h1z"/>
<path d="M52.8 85.5l1 .1zM52.8 85.5l1 .1z"/>
<path d="M52.8 85.6l1 .1v-.1zM52.8 85.6l1 .1h-.9z"/>
<path d="M52.9 85.7h.9zM52.9 85.7h.9z"/>
<path d="M56.2 88.9l.2 .1zM56.3 89h.1z"/>
<path d="M56.3 88h.1zM56.3 88h.1z"/>
<path d="M56.2 88h.3zM56.2 88h.3z"/>
<path d="M56.2 88h.3zM56.1 88h.4z"/>
<path d="M56.2 88.9h.3zM56.2 88.9h.2z"/>
<path d="M56.1 88h.5zM56.1 88h.5z"/>
<path d="M56.1 88.9h.4zM56.1 88.9h.4z"/>
<path d="M56.1 88h.5zM56.1 88h.5z"/>
<path d="M56.1 88.9h.5zM56.1 88.9h.4z"/>
<path d="M56.1 88l.6 .1zM56.1 88l.6 .1z"/>
<path d="M56.1 88.9h.5zM56.1 88.9h.5z"/>
<path d="M56 88.1h.7zM56 88.1h.7z"/>
<path d="M56 88.9h.7zM56 88.9h.6z"/>
<path d="M56 88.1l.7 .1zM56 88.1l.7 .1z"/>
<path d="M56 88.8h.7zM56 88.8l.7 .1z"/>
<path d="M55.9 88.2h.8zM55.9 88.2h.8z"/>
<path d="M55.9 88.2l.9 .1zM55.9 88.2l.9 .1z"/>
<path d="M55.9 88.7l.8 .1zM55.9 88.7l.8 .1z"/>
<path d="M55.9 88.8h.8zM55.9 88.8h.8z"/>
<path d="M55.9 88.3h.9zM55.9 88.3h.9z"/>
<path d="M55.9 88.3h.9zM55.9 88.3h.9z"/>
<path d="M55.9 88.6l.9 .1zM55.9 88.6l.9 .1z"/>
<path d="M55.9 88.7h.9zM55.9 88.7h.8z"/>
<path d="M55.9 88.3l.9 .1zM55.9 88.3l.9 .1z"/>
<path d="M55.9 88.4h.9zM55.9 88.4h.9z"/>
<path d="M55.9 88.4l.9 .1zM55.9 88.4l.9 .1z"/>
<path d="M55.9 88.5h.9zM55.9 88.5h.9z"/>
<path d="M55.9 88.5l.9 .1zM55.9 88.5l.9 .1z"/>
<path d="M55.9 88.6h.9zM55.9 88.6h.9z"/>
<path d="M55.9 88.6h.9zM55.9 88.6h.9z"/>
<path d="M157.2 84h.2zM157.2 83.9l.2 .1z"/>
<path d="M157.2 83h.3zM157.2 83h.3z"/>
<path d="M157.2 83h.3zM157.2 83h.3z"/>
<path d="M157.2 83h.3zM157.1 83h.4z"/>
<path d="M157.2 83.9h.3zM157.2 83.9h.3z"/>
<path d="M157.1 83l.5 .1zM157.1 83l.5 .1z"/>
<path d="M157.1 83.9h.4zM157.1 83.9h.4z"/>
<path d="M157.1 83.1h.5zM157 83.1h.6z"/>
<path d="M157.1 83.9h.5zM157.1 83.9h.4z"/>
<path d="M157 83.1h.7zM157 83.1h.7z"/>
<path d="M157 83.9h.6zM157 83.9h.6z"/>
<path d="M157 83.1h.7zM157 83.1h.7z"/>
<path d="M157 83.9h.7zM157 83.9h.6z"/>
<path d="M157 83.1l.7 .1zM157 83.1l.7 .1z"/>
<path d="M156.9 83.2h.8zM156.9 83.2h.8z"/>
<path d="M156.9 83.8h.8zM156.9 83.8h.8z"/>
<path d="M157 83.8h.7zM157 83.8l.7 .1z"/>
<path d="M156.9 83.2l.8 .1zM156.9 83.2l.8 .1z"/>
<path d="M156.9 83.3h.9zM156.9 83.3h.9z"/>
<path d="M156.9 83.7h.8zM156.9 83.7h.8z"/>
<path d="M156.9 83.7h.8zM156.9 83.7l.8 .1z"/>
<path d="M156.9 83.3h.9zM156.9 83.3h.9z"/>
<path d="M156.9 83.3l.9 .1zM156.9 83.3l.9 .1z"/>
<path d="M156.9 83.6h.9zM156.9 83.6h.9z"/>
<path d="M156.9 83.6h.9zM156.9 83.6l.8 .1z"/>
<path d="M156.9 83.4h.9zM156.9 83.4h.9z"/>
<path d="M156.8 83.4l1 .1zM156.8 83.4l1 .1z"/>
<path d="M156.8 83.5h1zM156.8 83.5h1z"/>
<path d="M156.8 83.5l1 .1zM156.8 83.5l1 .1z"/>
<path d="M156.9 83.6h.9zM156.9 83.6h.9z"/>
</g>
<path d="M29.9 3.5h2.9v1.7M29.9 6.5h2.9M32.4 4.5l3.4 2h3M149.8 43.5h3v1.7M149.8 46.5h3M152.3 44.5l3.5 2h3" fill="none" stroke="#000" stroke-width=".25"/>
<!-- layer: TEXT -->
<path d="M2.3 18.5h28l3 3-3 3h-28zM171.3 8.5l3-3h28v6h-28zM2.3 25.5h28l3 3-3 3h-28zM2.3 34.5h31v6h-31zM174.3 22.5h28v6h-28l-3-3zM2.3 48.5h28l3 3-3 3h-28zM171.3 48.5l3-3h28v6h-28zM171.3 83.5l3-3h28v6h-28z" fill="none" stroke="#000" stroke-width=".25"/>
<!-- layer: 0 -->
<path d="M4.8 13.5h-.9v2h-1M2.9 38.5h.5v-2h.9v2h.5" fill="none" stroke="#000" stroke-width=".3"/>
<g fill="#6bffb3" stroke="#6bffb3" stroke-width=".15">
<path d="M2.3 68.5l21 6v-6zM2.3 68.5l21 6h-21z"/>
<path d="M2.3 88.5l21 6v-6zM2.3 88.5l21 6h-21z"/>
<path d="M2.3 107.5l21 5.9v-5.9zM2.3 107.5l21 5.9h-21z"/>
</g>
<g font-size="2.5">
<text x="44.1" y="7.4">&amp;</text>
<text x="183.3" y="9.2">КРВ: Ввод</text>
<text x="10.6" y="15.2">Вывод терминала</text>
<text x="63.7" y="16.9">T2</text>
<text x="10.9" y="22.2">В: Включен</text>
<text x="62.8" y="20.4">TOF</text>
<text x="78.1" y="22.4">&amp;</text>
<text x="124.2" y="20.3">цикл&gt;</text>
<text x="10.3" y="29.2">В: Отключен</text>
<text x="62.8" y="27.7">0,5с</text>
<text x="93.3" y="27.4">Механический ресурс</text>
<text x="140.1" y="24.4">&amp;</text>
<text x="175.3" y="26.2">КРВ: Превышен мех.рес. В</text>
<text x="44.3" y="34.4">1</text>
<text x="97.4" y="30.4">выключателя</text>
<text x="14.1" y="38.3">Сброс КРВ</text>
<text x="82.9" y="41.9">Фаза А</text>
<text x="63.8" y="46.9">T1</text>
<text x="162.3" y="47.4">1</text>
<text x="6.5" y="52.2">В: Отключить (реле)</text>
<text x="63.6" y="50.4">TP</text>
<text x="78.1" y="48.4">&amp;</text>
<text x="123.2" y="53.3">% ф.А&lt;</text>
<text x="176" y="49.2">КРВ: Превышен ресурс В</text>
<text x="59.7" y="58.4">10-3000мс</text>
<text x="87.9" y="58.9">Коммутационный ресурс</text>
<text x="93.4" y="61.8">выключателя</text>
<text x="11.8" y="72.4">IA</text>
<text x="123.2" y="78.3">% ф.B&lt;</text>
<text x="140.3" y="82.4">1</text>
<text x="151.1" y="82.4">&amp;</text>
<text x="83" y="86.4">Фаза В</text>
<text x="175.4" y="84.2">КРВ: Превышен ком.рес. В</text>
<text x="11.8" y="92.4">IB</text>
<text x="123.2" y="97.3">% ф.C&lt;</text>
<text x="82.9" y="105.4">Фаза С</text>
<text x="11.7" y="111.4">IC</text>
</g>
<g font-size="2.4">
<text x="30.7" y="2.4">SGF1</text>
<text x="150.7" y="42.4">SGF2</text>
</g>
<g font-size="1.7">
<text x="26.9" y="4.1">&quot;0&quot;</text>
<text x="31" y="5.1">0</text>
<text x="26.9" y="7.2">&quot;1&quot;</text>
<text x="31" y="8.1">1</text>
<text x="146.9" y="44.1">&quot;0&quot;</text>
<text x="150.9" y="45.1">0</text>
<text x="150.9" y="48.1">1</text>
</g>
</svg>
